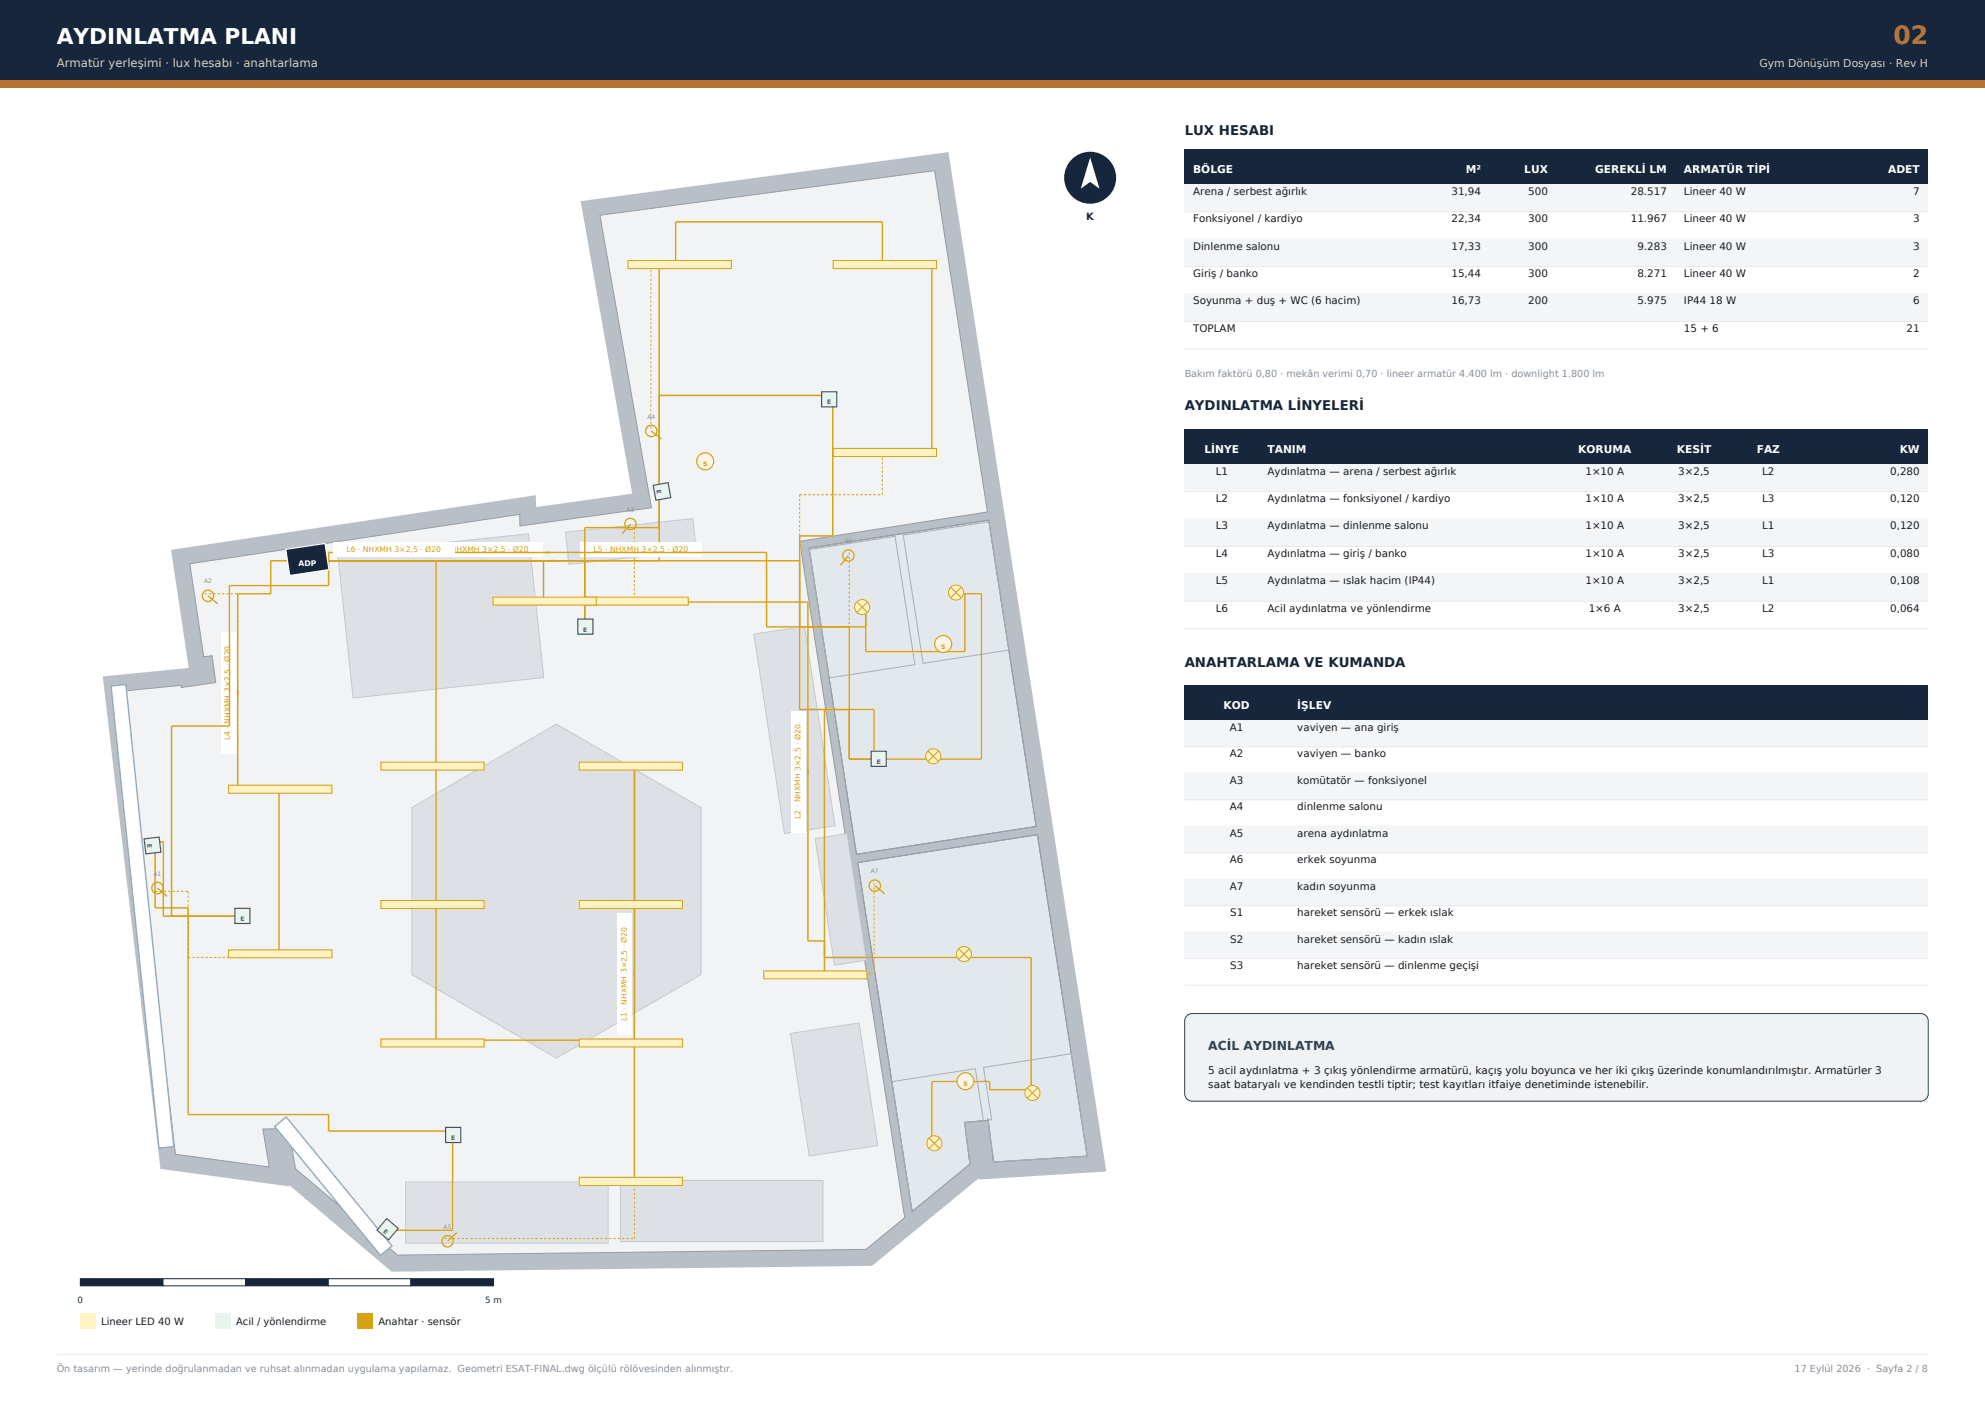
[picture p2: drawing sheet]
<svg xmlns="http://www.w3.org/2000/svg" width="420mm" height="297mm" viewBox="0 0 420 297" stroke-linecap="round" stroke-linejoin="round" font-family="sans-serif">
<path d="M0 0h420v17h-420z" fill-rule="evenodd" fill="#16273d"/>
<path d="M0 17h420v1.6h-420z" fill-rule="evenodd" fill="#b87333"/>
<path d="M12 286.5h396" fill="none" stroke="#e7e9ec" stroke-width=".21"/>
<path d="M40.2 119.3l69.8-10.5v2.5l27.8-3.9-10.9-61.9 70.8-9.4 11.2 72.2-39.7 6.2 22.2 143.1-8.2 6.7-99.1 1.2-21.6-18.3-1.4-8.5-5.5 .1 1.4 8.1-19.9-2.7-11.5-98 12.7-1.2 .1 .4 7.3-1-.8-5.7-1.8 .2z" fill-rule="evenodd" fill="#f1f3f5"/>
<g fill="#e3e8ec">
<path d="M171.2 116l38-6 10 64.8-38 5.9z" fill-rule="evenodd"/>
<path d="M181.5 182.5l38-5.9 10.5 68-19.8 1.2-1.1-8.8-5 .4 1.1 8.9-12.2 10z" fill-rule="evenodd"/>
</g>
<path d="M36.2 116.3l77.2-11.5v2.5l20.4-2.9-10.9-61.8 77.8-10.4 33.4 215.6-26.9 1.7-.1-.3-22.6 18.6-101.6 1.2-21.8-18.3 .1 .3-27.2-3.7-12.3-104.2 18.2-1.8zM181.5 182.5l11.5 73.8 12.2-10-1.1-8.9 5-.4 1.1 8.8 19.8-1.2-10.5-68zM40.2 119.3l2.9 19.6 1.8-.2 .8 5.7-7.3 1-.1-.4-12.7 1.2 11.5 98 19.9 2.7-1.4-8.1 5.5-.1 1.4 8.5 21.6 18.3 99.1-1.2 8.2-6.7-22.2-143.1 39.7-6.2-11.2-72.2-70.8 9.4 10.9 61.9-27.8 3.9v-2.5zM171.2 116l10 64.7 38-5.9-10-64.8z" fill-rule="evenodd" fill="#b9bfc7"/>
<path d="M40.2 119.3l69.8-10.5v2.5l27.8-3.9-10.9-61.9 70.8-9.4 11.2 72.2-39.7 6.2 22.2 143.1-8.2 6.7-99.1 1.2-21.6-18.3-1.4-8.5-5.5 .1 1.4 8.1-19.9-2.7-11.5-98 12.7-1.2 .1 .4 7.3-1-.8-5.7-1.8 .2zM171.2 116l38-6 10 64.8-38 5.9zM181.5 182.5l38-5.9 10.5 68-19.8 1.2-1.1-8.8-5 .4 1.1 8.9-12.2 10z" fill="none" stroke="#949ba4" stroke-width=".21"/>
<path d="M171.2 116.3l18.2-2.9 4.2 27.2-18.2 2.8zM191.1 113.2l18.2-2.8 4.2 27.1-18.2 2.8zM188.7 228.8l17.7-2.7 1.7 11-4 .3 1.1 8.9-11.7 9.6-.6 .1zM208.1 225.8l18.6-2.9 3.3 21.7-19.7 1.2-1.3-9.2 .4 .3h.4z" fill="none" stroke="#a8aeb6" stroke-width=".21"/>
<g fill="#fff" stroke="#8fb4d2" stroke-width=".32">
<path d="M23.5 145.1l3.1-.3 10.2 97.7-3.2 .4z" fill-rule="evenodd"/>
<path d="M58.1 238.3l2.5-2 22.3 27.3-2.4 2z" fill-rule="evenodd"/>
</g>
<g fill="#dde1e6" stroke="#c3c9d0" stroke-width=".21">
<path d="M87.2 170.8l30.5-17.6 30.6 17.6v35.4l-30.6 17.6-30.5-17.6z" fill-rule="evenodd"/>
<path d="M159.5 134.1l10.7-1.6 6.5 42.2-10.7 1.6z" fill-rule="evenodd"/>
<path d="M71.5 117.2l40.3-4.3 3.3 30.4-40.4 4.3z" fill-rule="evenodd"/>
<path d="M119.6 112.6l27-2.9 .7 6.8-26.9 2.9z" fill-rule="evenodd"/>
<path d="M172.5 177.4l6.7-1.1 4.1 26.8-6.7 1.1z" fill-rule="evenodd"/>
<path d="M167.2 218.6l14.6-2.2 3.9 25.9-14.5 2.2z" fill-rule="evenodd"/>
<path d="M85.8 250.1h42.9v12.9h-42.9z" fill-rule="evenodd"/>
<path d="M131.3 249.7h42.8v12.9h-42.8z" fill-rule="evenodd"/>
</g>
<g fill="none" stroke="#d9a115" stroke-width=".21" stroke-dasharray=".5 .4" stroke-linecap="butt">
<path d="M137.7 55.7h5.3M137.7 90.6v-34.9M134.2 111.6v15.8M169.2 104.6h17.5M179.7 116.9v15.7M186.7 104.6v-8.7M43.3 125.6h7M50.3 125.6v42M169.2 132.6v-28M179.7 132.6h-10.5M50.3 167.6h8.7M32.8 188.6h7"/>
<path d="M39.8 188.6v13.9M184.9 186.8v19.2M39.8 202.5h19.2M184.9 206h-12.2M94 262h40.2M134.2 262v-12.2"/>
</g>
<path d="M64.3 118.6h28v101.4h41.9M134.2 162.3v87.5" fill="none" stroke="#d9a115" stroke-width=".3"/>
<path d="M134.1 205.4l.3 .5M134.1 205.8l.3 .5M134.1 206.2l.3 .5" fill="none" stroke="#d9a115" stroke-width=".21"/>
<path d="M130.7 193.2h3v25.7h-3z" fill-rule="evenodd" fill="#fff"/>
<path d="M64.3 118.6h50.7v8.8h55.9v71.6h3.5v7h-1.7" fill="none" stroke="#d9a115" stroke-width=".3"/>
<path d="M170.8 162.6l.3 .5M170.8 162.9l.3 .6M170.8 163.3l.3 .6" fill="none" stroke="#d9a115" stroke-width=".21"/>
<path d="M167.4 150.4h3v25.6h-3z" fill-rule="evenodd" fill="#fff"/>
<path d="M186.7 95.9h10.5v-40.2h-10.5v-8.8h-43.7v8.8h-3.5v62.9h-75.2" fill="none" stroke="#d9a115" stroke-width=".3"/>
<path d="M101.8 118.5l-.6 .3M102.1 118.5l-.5 .3M102.5 118.5l-.5 .3" fill="none" stroke="#d9a115" stroke-width=".21"/>
<path d="M89.1 114.7h25.6v3h-25.6z" fill-rule="evenodd" fill="#fff"/>
<path d="M64.3 118.6h-7v7h-7v42h8.7v34.9" fill="none" stroke="#d9a115" stroke-width=".3"/>
<path d="M50.1 145.9l.3 .6M50.1 146.3l.3 .6M50.1 146.7l.3 .5" fill="none" stroke="#d9a115" stroke-width=".21"/>
<path d="M46.8 133.8h3v25.6h-3z" fill-rule="evenodd" fill="#fff"/>
<path d="M64.3 118.6h104.9v14h14M202.4 125.6h5.3v35h-28v-10.5h-5.3v52.4h43.8v28h-8.8v-1.7h-12.2v12.2M204.2 125.6v12.3h-21v-8.8" fill="none" stroke="#d9a115" stroke-width=".3"/>
<path d="M116.6 118.5l-.5 .3M117 118.5l-.5 .3M117.4 118.5l-.5 .3" fill="none" stroke="#d9a115" stroke-width=".21"/>
<path d="M122.8 114.7h25.7v3h-25.7z" fill-rule="evenodd" fill="#fff"/>
<path d="M64.3 118.6h59.4M123.7 132.6v-21h15.8v-28h36.7v29.8h-7v36.7h15.7v10.5M186.7 160.6h-7v-28h-17.5v-15.7h-92.7v7h-21v29.7h-12.2v40.2M52 193.8h-17.4v-15.7h-1.8v14h7v43.7h29.7v3.5h26.3v20.9h-14" fill="none" stroke="#d9a115" stroke-width=".3"/>
<path d="M115.7 116.7l-.5 .3M116.1 116.7l-.5 .3M116.5 116.7l-.5 .3" fill="none" stroke="#d9a115" stroke-width=".21"/>
<path d="M70.5 114.7h25.6v3h-25.6z" fill-rule="evenodd" fill="#fff"/>
<g fill="#fff3c4" stroke="#d9a115" stroke-width=".21">
<path d="M176.3 94.9h21.9v1.7h-21.9z" fill-rule="evenodd"/>
<path d="M176.3 55.1h21.9v1.7h-21.9z" fill-rule="evenodd"/>
<path d="M132.9 55.1h21.8v1.7h-21.8z" fill-rule="evenodd"/>
<path d="M48.4 166.1h21.8v1.7h-21.8z" fill-rule="evenodd"/>
<path d="M48.4 200.9h21.8v1.7h-21.8z" fill-rule="evenodd"/>
<path d="M122.5 190.5h21.9v1.7h-21.9z" fill-rule="evenodd"/>
<path d="M80.6 190.5h21.8v1.7h-21.8z" fill-rule="evenodd"/>
<path d="M122.5 219.8h21.9v1.7h-21.9z" fill-rule="evenodd"/>
<path d="M80.6 219.8h21.8v1.7h-21.8z" fill-rule="evenodd"/>
<path d="M122.5 161.2h21.9v1.7h-21.9z" fill-rule="evenodd"/>
<path d="M80.6 161.2h21.8v1.7h-21.8z" fill-rule="evenodd"/>
<path d="M122.5 249.1h21.9v1.7h-21.9z" fill-rule="evenodd"/>
<path d="M123.8 126.3h21.8v1.7h-21.8z" fill-rule="evenodd"/>
<path d="M161.6 205.4h21.8v1.7h-21.8z" fill-rule="evenodd"/>
<path d="M104.3 126.3h21.9v1.7h-21.9z" fill-rule="evenodd"/>
<circle cx="197.5" cy="160" r="1.6"/>
</g>
<path d="M196.4 158.9l2.2 2.2M198.6 158.9l-2.2 2.2" fill="none" stroke="#d9a115" stroke-width=".21"/>
<circle cx="182.4" cy="128.4" r="1.6" fill="#fff3c4" stroke="#d9a115" stroke-width=".21"/>
<path d="M181.3 127.3l2.2 2.2M183.5 127.3l-2.2 2.2" fill="none" stroke="#d9a115" stroke-width=".21"/>
<circle cx="202.3" cy="125.4" r="1.6" fill="#fff3c4" stroke="#d9a115" stroke-width=".21"/>
<path d="M201.2 124.3l2.2 2.2M203.4 124.3l-2.2 2.2" fill="none" stroke="#d9a115" stroke-width=".21"/>
<circle cx="204" cy="201.8" r="1.6" fill="#fff3c4" stroke="#d9a115" stroke-width=".21"/>
<path d="M202.9 200.7l2.2 2.2M205.1 200.7l-2.2 2.2" fill="none" stroke="#d9a115" stroke-width=".21"/>
<circle cx="218.5" cy="231.2" r="1.6" fill="#fff3c4" stroke="#d9a115" stroke-width=".21"/>
<path d="M217.4 230.1l2.2 2.2M219.6 230.1l-2.2 2.2" fill="none" stroke="#d9a115" stroke-width=".21"/>
<circle cx="197.7" cy="241.8" r="1.6" fill="#fff3c4" stroke="#d9a115" stroke-width=".21"/>
<path d="M196.6 240.7l2.2 2.2M198.8 240.7l-2.2 2.2" fill="none" stroke="#d9a115" stroke-width=".21"/>
<g fill="#e8f5ec" stroke="#2e7d5b" stroke-width=".25">
<path d="M49.7 192.2h3.2v3.2h-3.2z" fill-rule="evenodd"/>
<path d="M94.3 238.5h3.2v3.2h-3.2z" fill-rule="evenodd"/>
<path d="M122.3 131h3.2v3.2h-3.2z" fill-rule="evenodd"/>
<path d="M173.8 82.9h3.2v3.2h-3.2z" fill-rule="evenodd"/>
<path d="M184.3 158.9h3.2v3.2h-3.2z" fill-rule="evenodd"/>
<path d="M30.5 177.5l3.2-.4 .3 3.2-3.1 .3z" fill-rule="evenodd"/>
<path d="M81.8 257.8l2.5 2-2.1 2.5-2.4-2.1z" fill-rule="evenodd"/>
<path d="M138.2 102.7l3.2-.6 .5 3.2-3.1 .5z" fill-rule="evenodd"/>
</g>
<g fill="none" stroke="#d9a115" stroke-width=".28">
<path d="M137.8 91.2l2.1 1.6M133.4 110.8l-1.7 2.1M179.5 117.5l-1.7 2.1M44 126l2.1 1.7M33.3 187.8l2 1.8M185.1 187.4l2.1 1.7M96.7 260.8l-2 1.8"/>
<circle cx="137.8" cy="91.2" r="1.2"/>
<circle cx="133.4" cy="110.8" r="1.2"/>
<circle cx="179.5" cy="117.5" r="1.2"/>
<circle cx="44" cy="126" r="1.2"/>
<circle cx="33.3" cy="187.8" r="1.2"/>
<circle cx="185.1" cy="187.4" r="1.2"/>
<circle cx="94.7" cy="262.6" r="1.2"/>
</g>
<g fill="#fff6dc" stroke="#d9a115" stroke-width=".25">
<circle cx="199.6" cy="136.2" r="1.8"/>
<circle cx="204.3" cy="228.7" r="1.8"/>
<circle cx="149.2" cy="97.6" r="1.8"/>
</g>
<path d="M60.5 116.2l8.3-1.2 .8 5.5-8.3 1.2z" fill-rule="evenodd" fill="#16273d" stroke="#fff" stroke-width=".25"/>
<circle cx="230.7" cy="37.6" r="5.5" fill="#16273d"/>
<path d="M230.7 33.3l1.9 6.6-1.9-1.4-2 1.4z" fill-rule="evenodd" fill="#fff"/>
<path d="M17 270.5h17.5v1.5h-17.5z" fill-rule="evenodd" fill="#16273d" stroke="#16273d" stroke-width=".21"/>
<path d="M34.5 270.5h17.5v1.5h-17.5z" fill-rule="evenodd" fill="#fff" stroke="#16273d" stroke-width=".21"/>
<path d="M52 270.5h17.5v1.5h-17.5z" fill-rule="evenodd" fill="#16273d" stroke="#16273d" stroke-width=".21"/>
<path d="M69.5 270.5h17.4v1.5h-17.4z" fill-rule="evenodd" fill="#fff" stroke="#16273d" stroke-width=".21"/>
<path d="M86.9 270.5h17.5v1.5h-17.5z" fill-rule="evenodd" fill="#16273d" stroke="#16273d" stroke-width=".21"/>
<path d="M17 277.8h3.2v3.2h-3.2z" fill-rule="evenodd" fill="#fff3c4"/>
<path d="M45.5 277.8h3.2v3.2h-3.2z" fill-rule="evenodd" fill="#e8f5ec"/>
<path d="M75.7 277.8h3.2v3.2h-3.2z" fill-rule="evenodd" fill="#d9a115"/>
<path d="M250.7 31.6h157.3v7.4h-157.3z" fill-rule="evenodd" fill="#16273d"/>
<path d="M250.7 39h157.3v5.8h-157.3z" fill-rule="evenodd" fill="#f4f5f7"/>
<path d="M250.7 44.8h157.3M250.7 50.6h157.3" fill="none" stroke="#e7e9ec" stroke-width=".21"/>
<path d="M250.7 50.6h157.3v5.8h-157.3z" fill-rule="evenodd" fill="#f4f5f7"/>
<path d="M250.7 56.4h157.3M250.7 62.2h157.3" fill="none" stroke="#e7e9ec" stroke-width=".21"/>
<path d="M250.7 62.2h157.3v5.8h-157.3z" fill-rule="evenodd" fill="#f4f5f7"/>
<path d="M250.7 68h157.3M250.7 73.8h157.3" fill="none" stroke="#e7e9ec" stroke-width=".21"/>
<path d="M250.7 90.8h157.3v7.4h-157.3z" fill-rule="evenodd" fill="#16273d"/>
<path d="M250.7 98.2h157.3v5.8h-157.3z" fill-rule="evenodd" fill="#f4f5f7"/>
<path d="M250.7 104h157.3M250.7 109.8h157.3" fill="none" stroke="#e7e9ec" stroke-width=".21"/>
<path d="M250.7 109.8h157.3v5.8h-157.3z" fill-rule="evenodd" fill="#f4f5f7"/>
<path d="M250.7 115.6h157.3M250.7 121.4h157.3" fill="none" stroke="#e7e9ec" stroke-width=".21"/>
<path d="M250.7 121.4h157.3v5.8h-157.3z" fill-rule="evenodd" fill="#f4f5f7"/>
<path d="M250.7 127.2h157.3M250.7 133h157.3" fill="none" stroke="#e7e9ec" stroke-width=".21"/>
<path d="M250.7 145h157.3v7.4h-157.3z" fill-rule="evenodd" fill="#16273d"/>
<path d="M250.7 152.4h157.3v5.6h-157.3z" fill-rule="evenodd" fill="#f4f5f7"/>
<path d="M250.7 158h157.3M250.7 163.6h157.3" fill="none" stroke="#e7e9ec" stroke-width=".21"/>
<path d="M250.7 163.6h157.3v5.6h-157.3z" fill-rule="evenodd" fill="#f4f5f7"/>
<path d="M250.7 169.2h157.3M250.7 174.8h157.3" fill="none" stroke="#e7e9ec" stroke-width=".21"/>
<path d="M250.7 174.8h157.3v5.6h-157.3z" fill-rule="evenodd" fill="#f4f5f7"/>
<path d="M250.7 180.4h157.3M250.7 186h157.3" fill="none" stroke="#e7e9ec" stroke-width=".21"/>
<path d="M250.7 186h157.3v5.6h-157.3z" fill-rule="evenodd" fill="#f4f5f7"/>
<path d="M250.7 191.6h157.3M250.7 197.2h157.3" fill="none" stroke="#e7e9ec" stroke-width=".21"/>
<path d="M250.7 197.2h157.3v5.6h-157.3z" fill-rule="evenodd" fill="#f4f5f7"/>
<path d="M250.7 202.8h157.3M250.7 208.4h157.3" fill="none" stroke="#e7e9ec" stroke-width=".21"/>
<path d="M251.1 214.9l.7-.4 .5-.1h154.1a1.6 1.6 0 0 1 1.6 1.6v15.3a1.6 1.6 0 0 1-1.6 1.6h-154.1a1.6 1.6 0 0 1-1.6-1.6v-15.3v-.4z" fill-rule="evenodd" fill="#f0f2f4" stroke="#24405f" stroke-width=".21"/>
<text font-size="5.3" fill="#b87333" x="400.6" y="9.4">02</text>
<text font-size="4.6" fill="#fff" x="12" y="9.4">AYDINLATMA PLANI</text>
<g font-size="2.8" fill="#16273d">
<text x="250.7" y="28.6">LUX HESABI</text>
<text x="250.7" y="86.8">AYDINLATMA LİNYELERİ</text>
<text x="250.7" y="141">ANAHTARLAMA VE KUMANDA</text>
</g>
<text font-size="2.6" fill="#24405f" x="255.7" y="222">ACİL AYDINLATMA</text>
<text font-size="2.5" fill="#e8cdae" x="12" y="14.2">Armatür yerleşimi · lux hesabı · anahtarlama</text>
<text font-size="2.3" fill="#e8cdae" x="372.3" y="14.2">Gym Dönüşüm Dosyası · Rev H</text>
<g font-size="2.3" fill="#fff">
<text x="252.5" y="36.6">BÖLGE</text>
<text x="310.1" y="36.6">M²</text>
<text x="322.5" y="36.6">LUX</text>
<text x="337.5" y="36.6">GEREKLİ LM</text>
<text x="356.3" y="36.6">ARMATÜR TİPİ</text>
<text x="399.5" y="36.6">ADET</text>
<text x="254.9" y="95.8">LİNYE</text>
<text x="268.2" y="95.8">TANIM</text>
<text x="333.9" y="95.8">KORUMA</text>
<text x="354.8" y="95.8">KESİT</text>
<text x="371.7" y="95.8">FAZ</text>
<text x="402" y="95.8">KW</text>
<text x="258.9" y="150">KOD</text>
<text x="274.5" y="150">İŞLEV</text>
</g>
<g font-size="2.2" fill="#1c1c1c">
<text x="252.5" y="41.2">Arena / serbest ağırlık</text>
<text x="307.1" y="41.2">31,94</text>
<text x="323.4" y="41.2">500</text>
<text x="345.1" y="41.2">28.517</text>
<text x="356.3" y="41.2">Lineer 40 W</text>
<text x="404.8" y="41.2">7</text>
<text x="252.5" y="47">Fonksiyonel / kardiyo</text>
<text x="307.1" y="47">22,34</text>
<text x="323.4" y="47">300</text>
<text x="345.1" y="47">11.967</text>
<text x="356.3" y="47">Lineer 40 W</text>
<text x="404.8" y="47">3</text>
<text x="252.5" y="52.8">Dinlenme salonu</text>
<text x="307.1" y="52.8">17,33</text>
<text x="323.4" y="52.8">300</text>
<text x="346.4" y="52.8">9.283</text>
<text x="356.3" y="52.8">Lineer 40 W</text>
<text x="404.8" y="52.8">3</text>
<text x="252.5" y="58.6">Giriş / banko</text>
<text x="307.1" y="58.6">15,44</text>
<text x="323.4" y="58.6">300</text>
<text x="346.4" y="58.6">8.271</text>
<text x="356.3" y="58.6">Lineer 40 W</text>
<text x="404.8" y="58.6">2</text>
<text x="252.5" y="64.4">Soyunma + duş + WC (6 hacim)</text>
<text x="307.1" y="64.4">16,73</text>
<text x="323.4" y="64.4">200</text>
<text x="346.4" y="64.4">5.975</text>
<text x="356.3" y="64.4">IP44 18 W</text>
<text x="404.8" y="64.4">6</text>
<text x="252.5" y="70.2">TOPLAM</text>
<text x="356.3" y="70.2">15 + 6</text>
<text x="403.4" y="70.2">21</text>
<text x="257.2" y="100.4">L1</text>
<text x="268.2" y="100.4">Aydınlatma — arena / serbest ağırlık</text>
<text x="335.5" y="100.4">1×10 A</text>
<text x="355.1" y="100.4">3×2,5</text>
<text x="372.9" y="100.4">L2</text>
<text x="399.9" y="100.4">0,280</text>
<text x="257.2" y="106.2">L2</text>
<text x="268.2" y="106.2">Aydınlatma — fonksiyonel / kardiyo</text>
<text x="335.5" y="106.2">1×10 A</text>
<text x="355.1" y="106.2">3×2,5</text>
<text x="372.9" y="106.2">L3</text>
<text x="399.9" y="106.2">0,120</text>
<text x="257.2" y="112">L3</text>
<text x="268.2" y="112">Aydınlatma — dinlenme salonu</text>
<text x="335.5" y="112">1×10 A</text>
<text x="355.1" y="112">3×2,5</text>
<text x="372.9" y="112">L1</text>
<text x="399.9" y="112">0,120</text>
<text x="257.2" y="117.8">L4</text>
<text x="268.2" y="117.8">Aydınlatma — giriş / banko</text>
<text x="335.5" y="117.8">1×10 A</text>
<text x="355.1" y="117.8">3×2,5</text>
<text x="372.9" y="117.8">L3</text>
<text x="399.9" y="117.8">0,080</text>
<text x="257.2" y="123.6">L5</text>
<text x="268.2" y="123.6">Aydınlatma — ıslak hacim (IP44)</text>
<text x="335.5" y="123.6">1×10 A</text>
<text x="355.1" y="123.6">3×2,5</text>
<text x="372.9" y="123.6">L1</text>
<text x="399.9" y="123.6">0,108</text>
<text x="257.2" y="129.4">L6</text>
<text x="268.2" y="129.4">Acil aydınlatma ve yönlendirme</text>
<text x="336.2" y="129.4">1×6 A</text>
<text x="355.1" y="129.4">3×2,5</text>
<text x="372.9" y="129.4">L2</text>
<text x="399.9" y="129.4">0,064</text>
<text x="260.2" y="154.6">A1</text>
<text x="274.5" y="154.6">vaviyen — ana giriş</text>
<text x="260.2" y="160.2">A2</text>
<text x="274.5" y="160.2">vaviyen — banko</text>
<text x="260.2" y="165.8">A3</text>
<text x="274.5" y="165.8">komütatör — fonksiyonel</text>
<text x="260.2" y="171.4">A4</text>
<text x="274.5" y="171.4">dinlenme salonu</text>
<text x="260.2" y="177">A5</text>
<text x="274.5" y="177">arena aydınlatma</text>
<text x="260.2" y="182.6">A6</text>
<text x="274.5" y="182.6">erkek soyunma</text>
<text x="260.2" y="188.2">A7</text>
<text x="274.5" y="188.2">kadın soyunma</text>
<text x="260.3" y="193.8">S1</text>
<text x="274.5" y="193.8">hareket sensörü — erkek ıslak</text>
<text x="260.3" y="199.4">S2</text>
<text x="274.5" y="199.4">hareket sensörü — kadın ıslak</text>
<text x="260.3" y="205">S3</text>
<text x="274.5" y="205">hareket sensörü — dinlenme geçişi</text>
<text x="255.7" y="227.2">5 acil aydınlatma + 3 çıkış yönlendirme armatürü, kaçış yolu boyunca ve her iki çıkış üzerinde konumlandırılmıştır. Armatürler 3</text>
<text x="255.7" y="230.2">saat bataryalı ve kendinden testli tiptir; test kayıtları itfaiye denetiminde istenebilir.</text>
</g>
<text font-size="2.1" fill="#16273d" x="229.8" y="46.5">K</text>
<g font-size="2.1" fill="#1c1c1c">
<text x="21.4" y="280.3">Lineer LED 40 W</text>
<text x="49.9" y="280.3">Acil / yönlendirme</text>
<text x="80.1" y="280.3">Anahtar · sensör</text>
</g>
<g font-size="2" fill="#8a8f98">
<text x="250.7" y="79.8">Bakım faktörü 0,80 · mekân verimi 0,70 · lineer armatür 4.400 lm · downlight 1.800 lm</text>
<text x="12" y="290.2">Ön tasarım — yerinde doğrulanmadan ve ruhsat alınmadan uygulama yapılamaz. Geometri ESAT-FINAL.dwg ölçülü rölövesinden alınmıştır.</text>
<text x="379.7" y="290.2">17 Eylül 2026 · Sayfa 2 / 8</text>
</g>
<g font-size="1.8" fill="#16273d">
<text x="16.4" y="275.6">0</text>
<text x="102.7" y="275.6">5 m</text>
</g>
<text font-size="1.6" fill="#fff" x="63.1" y="119.8">ADP</text>
<g font-size="1.6" fill="#d9a115">
<text x="73.3" y="116.8">L6 · NHXMH 3×2,5 · Ø20</text>
<text x="91.9" y="116.8">L3 · NHXMH 3×2,5 · Ø20</text>
<text x="125.6" y="116.8">L5 · NHXMH 3×2,5 · Ø20</text>
<text x="48.7" y="156.6" transform="rotate(-90 48.7 156.6)">L4 · NHXMH 3×2,5 · Ø20</text>
<text x="169.3" y="173.2" transform="rotate(-90 169.3 173.2)">L2 · NHXMH 3×2,5 · Ø20</text>
<text x="132.6" y="216.1" transform="rotate(-90 132.6 216.1)">L1 · NHXMH 3×2,5 · Ø20</text>
</g>
<g font-size="1.3" fill="#8a8f98">
<text x="137" y="88.6">A4</text>
<text x="132.5" y="108.2">A3</text>
<text x="178.7" y="114.9">A6</text>
<text x="43.2" y="123.4">A2</text>
<text x="32.5" y="185.2">A1</text>
<text x="184.3" y="184.8">A7</text>
<text x="93.9" y="260">A5</text>
</g>
<g font-size="1.3" fill="#2e7d5b">
<text x="175" y="85.6">E</text>
<text x="138.9" y="103.7" transform="rotate(80 138.9 103.7)">E</text>
<text x="123.4" y="133.7">E</text>
<text x="185.5" y="161.6">E</text>
<text x="31.1" y="178.6" transform="rotate(83 31.1 178.6)">E</text>
<text x="50.9" y="194.9">E</text>
<text x="95.4" y="241.2">E</text>
<text x="81" y="260.6" transform="rotate(40 81 260.6)">E</text>
</g>
<g font-size="1.3" fill="#d9a115">
<text x="148.8" y="98.6">S</text>
<text x="199.1" y="137.2">S</text>
<text x="203.8" y="229.7">S</text>
</g>
</svg>
